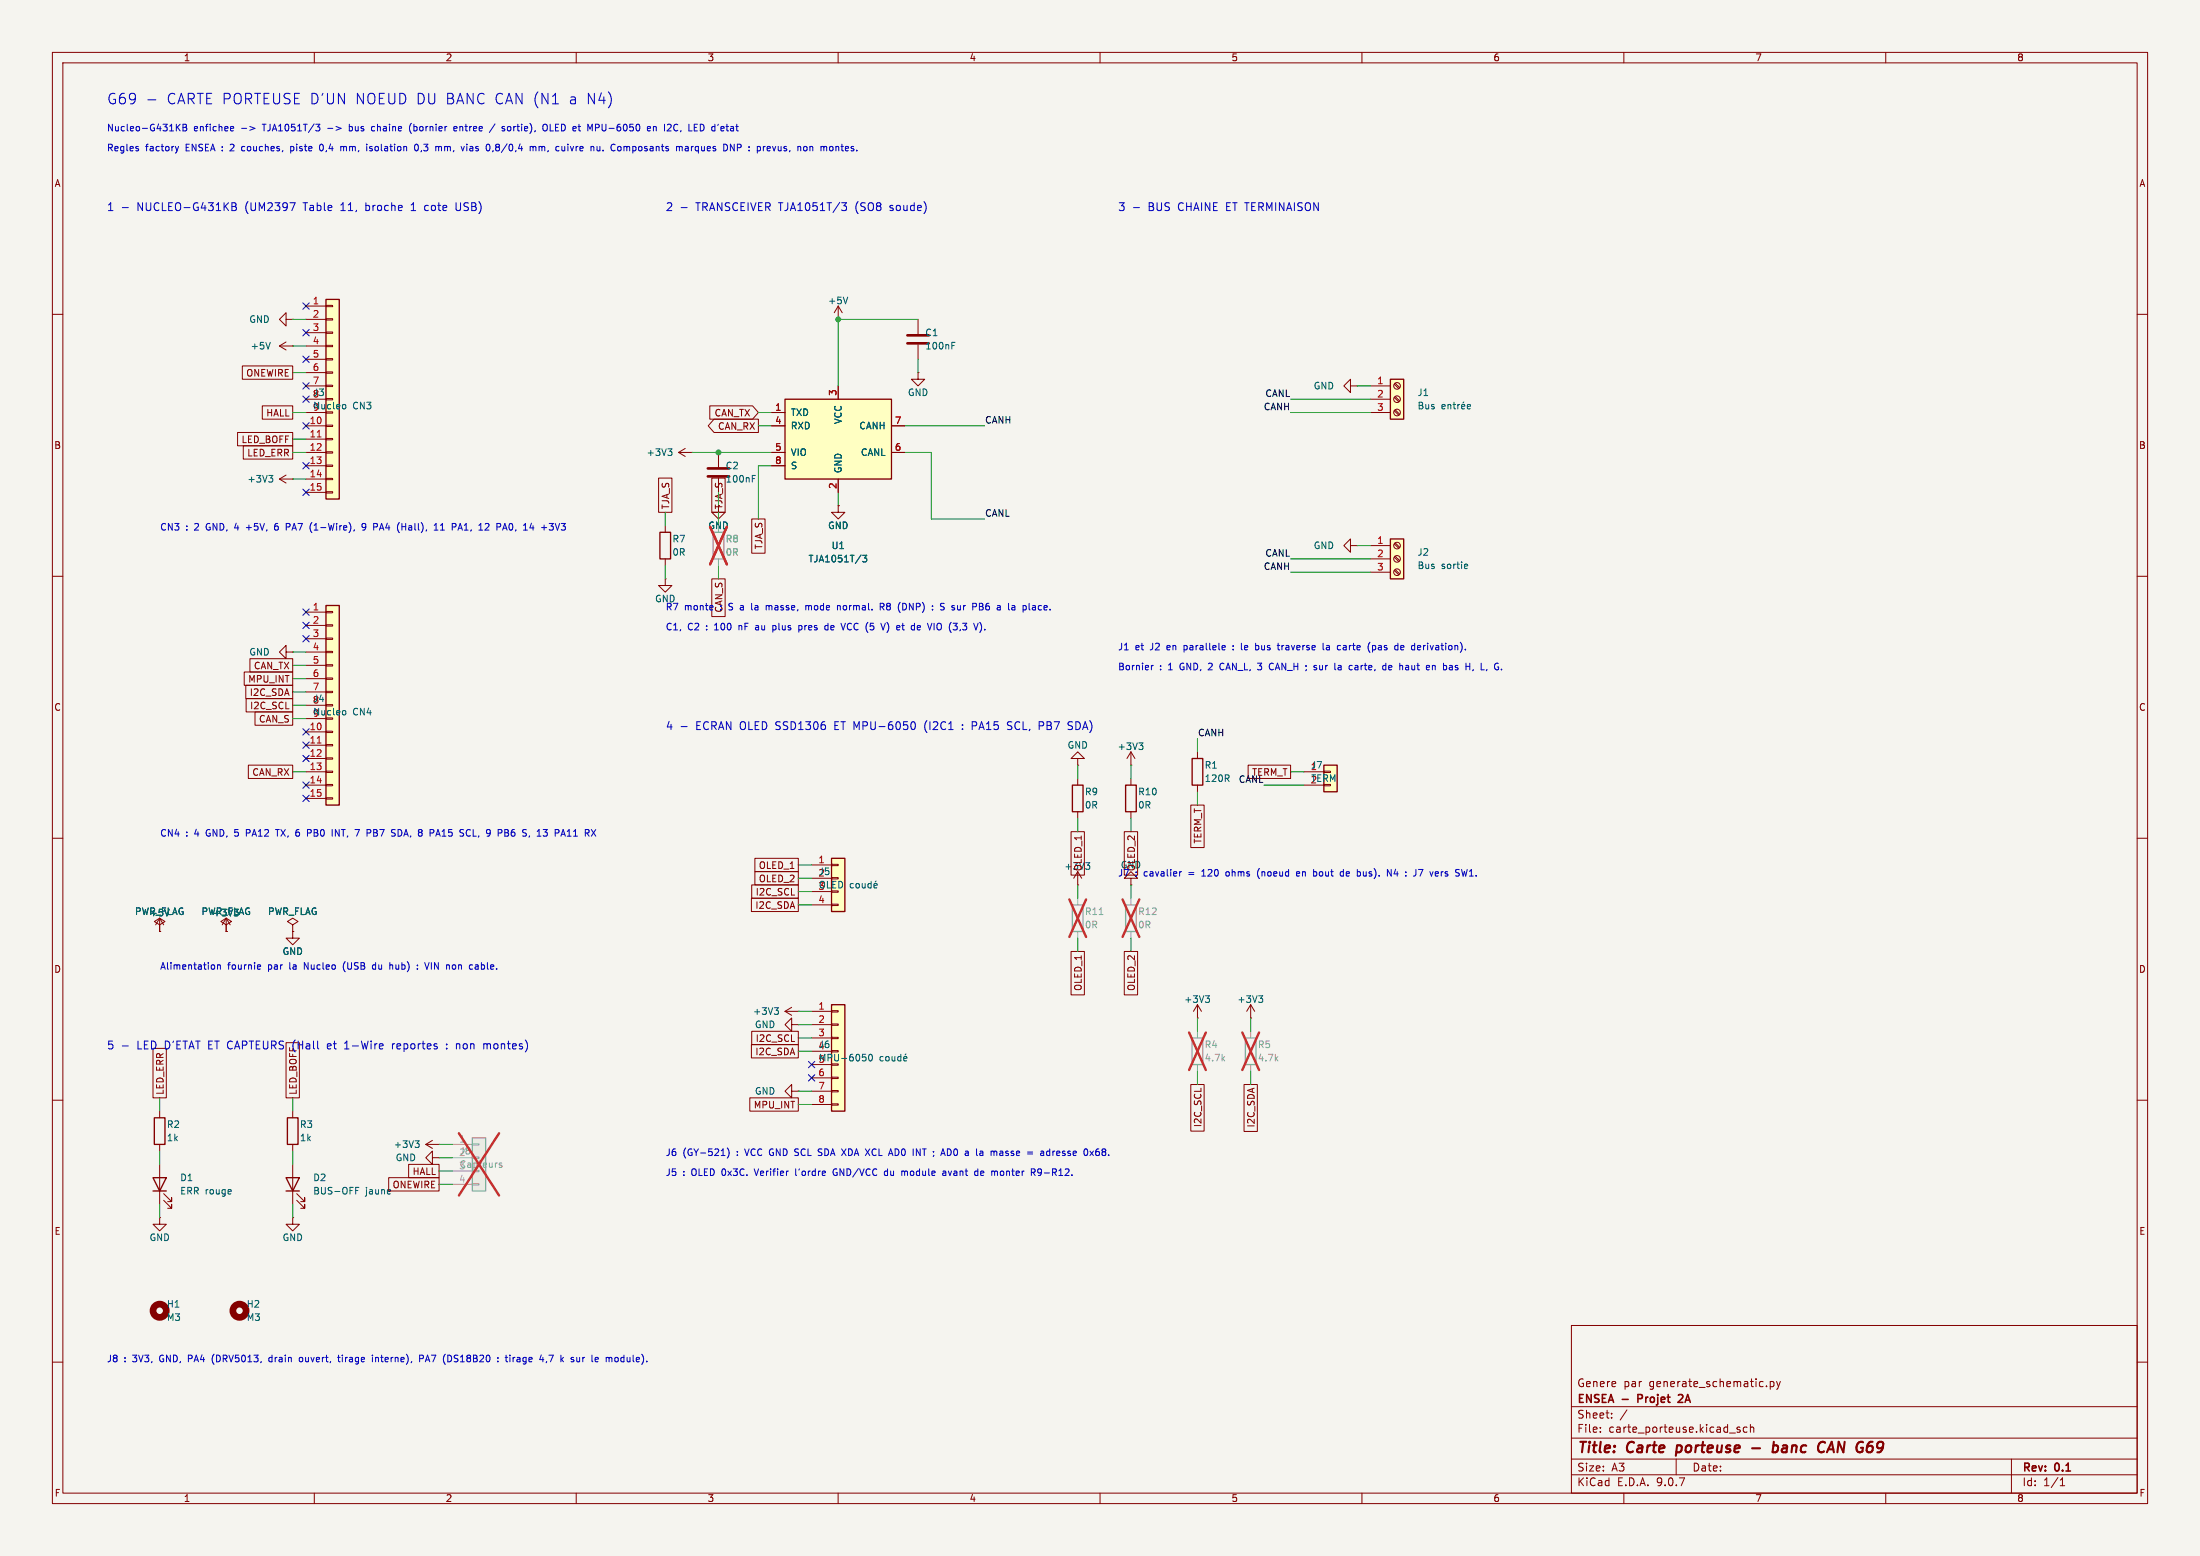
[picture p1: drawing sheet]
<svg xmlns="http://www.w3.org/2000/svg" width="420mm" height="297mm" viewBox="0 0 420 297" stroke-linecap="round" stroke-linejoin="round" font-family="sans-serif">
<path d="M0 0h420v297h-420z" fill="#f5f4ef" stroke="#f5f4ef" stroke-width=".19"/>
<g fill="none" stroke="#840000" stroke-width=".19">
<path d="M10 10h400v277h-400zM12 12h396v273h-396zM60 10v2M110 10v2M160 10v2M210 10v2M260 10v2M310 10v2M360 10v2M160 58.4l-.7 1.3M160 58.4l.8 1.3M160 58.4v2.6"/>
<path d="M10 60h2M160 61h.1M175.3 71.1v1.3h1.2l-1.2 1.3-1.3-1.3h1.3M175.3 71.1h.1M408 60h2M10 110h2M408 110h2M10 160h2M215.9 146.1h.1M215.9 143.5l-.8 1.3M215.9 143.5l.8 1.3M215.9 143.5v2.6"/>
<path d="M215.9 148.6v1.3M215.9 154.9v1.3M408 160h2M30.5 176.5l1-.6-1-.6-1 .6 1 .6v1.3M30.5 177.8h.1M228.6 194.3h.1M228.6 191.8l-.8 1.2M228.6 191.8l.8 1.2M228.6 191.8v2.5M10 210h2M408 210h2M300 253h108v32h-108z"/>
<path d="M10 260h2M300 278.5h108M300 274.5h108M300 268.5h108M305.5 273.2v.2M305.5 272.5v.1M307.7 270.5v.2M307.7 269.8v.1M310.6 269.1l-1.3 1.9M320 278.5v3M332.2 272.5l-.4-.1-.2 .2 .1 .2 .5 .2v.3h-.6M333.5 272.5l-.4-.1-.3 .3 .1 .6h.6"/>
<path d="M334.2 272.5l.2-.1 .3 .1 .1 .9M334.2 271.9v1.5M337.2 264.5v.2M337.9 263.7v1.5M337.9 263.8l.5-.1 .3 .3-.2 .6h-.6M339.2 263.7l.3 1M339.5 264.7l-.3 .5M339.9 263.7l-.4 1M384 278.5v6.5M408 260h2M60 285v2M110 285v2"/>
<path d="M160 285v2M210 285v2M260 285v2M300 281.5h108M310 285v2M360 285v2M393.3 283.6h.9M393.3 282.5l.4-.4v1.5"/>
</g>
<path d="M320.2 275.9l-.3 2M334.5 276.4h1.5M338.5 276h.8l.2 .3-.1 .5a.66 .66 0 0 1-1 .3M338.6 275.2l-.2 2M349 276.6h1M349.7 275.2l-.9 2" fill="none" stroke="#840000" stroke-width=".4"/>
<path d="M312.7 267h.6M313.3 266.2h-.6v1.5M321.1 266.3l-.5-.1-.2 .1M321.2 266.8l-.9 .9h1" fill="none" stroke="#840000" stroke-width=".3"/>
<path d="M237.7 198.1h2.1v5.1h-2.1z" fill="none" stroke="#9c9b98" stroke-width=".25"/>
<path d="M238.8 196.9v1.2M238.8 203.2v1.3" fill="none" stroke="#9c9b98" stroke-width=".19"/>
<path d="M237.2 197.1l3.2 7.1M240.4 197.1l-3.2 7.1" fill="none" stroke="#e12e31" stroke-width=".46"/>
<path d="M161.8 56.7l-.4 1.3M217.4 141.8h.8l-.4 .5M218 142.3l.2 .2v.3l-.2 .3M230.1 190.1h.8l-.4 .4M230.7 190.5l.2 .3v.3l-.2 .2" fill="none" stroke="#006464" stroke-width=".19"/>
<path d="M214.9 149.9h2v5h-2z" fill="none" stroke="#840000" stroke-width=".25"/>
<path d="M252.7 146.1h2.6v5h-2.6z" fill="#ffffc2"/>
<path d="M227.6 144.8h2v5.1h-2zM252.7 146.1h2.6v5h-2.6zM29.2 224.8h2.5l-1.2 2.5zM29.2 227.3h2.5" fill="none" stroke="#840000" stroke-width=".25"/>
<path d="M137.2 96.5v1.3h1.2l-1.2 1.3-1.3-1.3h1.3M54.6 124.5v-1.3l-1.3 1.3 1.3 1.2v-1.2h1.3M55.9 124.5h.1M228.6 143.5v1.3M228.6 149.9v1.2M248.9 147.3h3.8M248.9 149.9h3.8M252.7 147.2h1.3v.2h-1.3zM30.5 222.2v7.7M31.2 229.1l1.6 1.5v-.7v.7h-.8M31.2 227.8l1.6 1.6v-.8v.8h-.8" fill="none" stroke="#840000" stroke-width=".19"/>
<path d="M90.2 217.2h2.5v10.1h-2.5z" fill="#ebeae8"/>
<path d="M90.2 217.2h2.5v10.1h-2.5z" fill="none" stroke="#9c9b98" stroke-width=".25"/>
<path d="M86.4 218.4h3.8M90.2 218.3h1.2v.3h-1.2zM86.4 221h3.8M86.4 223.5h3.8M86.4 226.1h3.8M90.2 220.9h1.2v.2h-1.2zM90.2 225.9h1.2v.3h-1.2z" fill="none" stroke="#9c9b98" stroke-width=".19"/>
<path d="M95.4 222.3l.4 .2v.1l-.1 .2h-.4M95.4 222h.4" fill="none" stroke="#939391" stroke-width=".19"/>
<path d="M87.6 216.3l7.7 11.9M95.3 216.3l-7.7 11.9" fill="none" stroke="#e12e31" stroke-width=".46"/>
<path d="M53.3 66l1.3 .8M53.3 66h2.6M54.6 61v-1.3l-1.3 1.3 1.3 1.2v-1.2h1.3M54.6 65.3l-1.3 .7M55.9 66h.1M55.9 61h.1M55.9 176.5l1-.6-1-.6-1 .6 1 .6v1.3M55.9 177.8h.1M30.5 212.1v1.3M30.5 218.4v1.3" fill="none" stroke="#840000" stroke-width=".19"/>
<path d="M29.5 213.4h2v5h-2z" fill="none" stroke="#840000" stroke-width=".25"/>
<path d="M51.6 65.3l-.4 1.3" fill="none" stroke="#006464" stroke-width=".19"/>
<path d="M62.2 57.2h2.6v38.1h-2.6z" fill="#ffffc2"/>
<path d="M62.2 57.2h2.6v38.1h-2.6z" fill="none" stroke="#840000" stroke-width=".25"/>
<g fill="none" stroke="#840000" stroke-width=".19">
<path d="M58.4 58.4h3.8M62.2 58.3h1.3v.2h-1.3zM58.4 61h3.8M58.4 63.5h3.8M58.4 66h3.8M58.4 68.6h3.8M58.4 71.1h3.8M58.4 73.7h3.8M58.4 76.2h3.8M58.4 78.7h3.8M62.2 60.8h1.3v.3h-1.3zM62.2 63.4h1.3v.2h-1.3z"/>
<path d="M62.2 65.9h1.3v.3h-1.3zM62.2 68.5h1.3v.2h-1.3zM62.2 71h1.3v.2h-1.3zM62.2 73.5h1.3v.3h-1.3zM62.2 76.1h1.3v.2h-1.3zM58.4 81.3h3.8M58.4 83.8h3.8M58.4 86.4h3.8M58.4 88.9h3.8M58.4 91.4h3.8M58.4 94h3.8M62.2 81.2h1.3v.2h-1.3z"/>
<path d="M62.2 83.7h1.3v.2h-1.3zM62.2 86.2h1.3v.3h-1.3zM62.2 88.8h1.3v.2h-1.3zM62.2 91.3h1.3v.3h-1.3zM62.2 93.9h1.3v.2h-1.3zM55.9 177.8v1.3h1.2l-1.2 1.2-1.3-1.2h1.3M55.9 177.8h.1"/>
</g>
<path d="M60.6 83.4h.7" fill="none" stroke="#a90000" stroke-width=".19"/>
<path d="M65.6 77.2l.3 .1 .1 .1v.5l-.4 .1" fill="none" stroke="#006464" stroke-width=".19"/>
<path d="M265.4 102.9h2.6v7.6h-2.6z" fill="#ffffc2"/>
<path d="M265.4 102.9h2.6v7.6h-2.6z" fill="none" stroke="#840000" stroke-width=".25"/>
<g fill="none" stroke="#840000" stroke-width=".19">
<path d="M261.6 104.1h3.8M261.6 106.7h3.8M261.6 109.2h3.8M266.2 103.8l.8 .8M266.2 106.3l.8 .9M266.2 108.9l.8 .8M266.3 103.6l.9 .9M266.3 106.2l.9 .8M266.3 108.7l.9 .9"/>
<circle cx="266.7" cy="106.7" r=".63"/>
<circle cx="266.7" cy="109.2" r=".63"/>
<circle cx="266.7" cy="104.1" r=".63"/>
</g>
<path d="M280 107.7l.2 .3-.6 .1M280.1 108.5h-.1" fill="none" stroke="#006464" stroke-width=".19"/>
<path d="M62.2 115.6h2.6v38.1h-2.6z" fill="#ffffc2"/>
<path d="M62.2 115.6h2.6v38.1h-2.6z" fill="none" stroke="#840000" stroke-width=".25"/>
<g fill="none" stroke="#840000" stroke-width=".19">
<path d="M58.4 116.8h3.8M58.4 119.4h3.8M62.2 116.7h1.3v.3h-1.3zM62.2 119.3h1.3v.2h-1.3zM58.4 121.9h3.8M58.4 124.5h3.8M58.4 127h3.8M58.4 129.5h3.8M58.4 132.1h3.8M58.4 134.6h3.8M58.4 137.2h3.8M58.4 139.7h3.8"/>
<path d="M62.2 121.8h1.3v.2h-1.3zM62.2 124.3h1.3v.3h-1.3zM62.2 126.9h1.3v.2h-1.3zM62.2 129.4h1.3v.3h-1.3zM62.2 132h1.3v.2h-1.3zM62.2 134.5h1.3v.2h-1.3zM62.2 139.6h1.3v.2h-1.3zM58.4 142.2h3.8M58.4 144.8h3.8M58.4 147.3h3.8M58.4 149.9h3.8M58.4 152.4h3.8"/>
<path d="M62.2 142.1h1.3v.3h-1.3zM62.2 144.7h1.3v.2h-1.3zM62.2 147.2h1.3v.2h-1.3zM62.2 149.7h1.3v.3h-1.3zM62.2 152.3h1.3v.2h-1.3z"/>
</g>
<path d="M60.6 141.8h.7" fill="none" stroke="#a90000" stroke-width=".19"/>
<path d="M65.6 135.6l.3 .1 .1 .2v.4l-.4 .2" fill="none" stroke="#006464" stroke-width=".19"/>
<path d="M149.9 76.2h20.3v15.2h-20.3z" fill="#ffffc2"/>
<path d="M149.9 76.2h20.3v15.2h-20.3z" fill="none" stroke="#840000" stroke-width=".25"/>
<g fill="none" stroke="#840000" stroke-width=".19">
<path d="M147.3 78.7h2.6M160 73.7v2.5M129.5 86.4h2.6M129.5 86.4l1.3 .7M130.8 85.6l-1.3 .8M132.1 86.4h.1M137.2 86.4v2.8M137.2 91.2v2.8M147.3 81.3h2.6M147.3 86.4h2.6M147.3 88.9h2.6M160 91.4v2.6"/>
<path d="M170.2 81.3h2.5M170.2 86.4h2.5M257.8 104.1v-1.2l-1.3 1.2 1.3 1.3v-1.3h1.3M259.1 104.1h.1M205.7 144.8h1.3l-1.3-1.3-1.2 1.3h1.2v1.3M205.7 146.1h.1M30.5 177.8h.1M30.5 175.3l-.8 1.2M30.5 175.3l.7 1.2M30.5 175.3v2.5M43.2 176.5l1-.6-1-.6-1 .6 1 .6v1.3M43.2 177.8h.1"/>
<path d="M43.2 175.3l-.8 1.2M43.2 175.3l.7 1.2M43.2 175.3v2.5M81.3 218.4l1.2 .8M81.3 218.4h2.5M82.5 217.7l-1.2 .7M83.8 218.4h.1"/>
</g>
<path d="M127.5 85.7h.8l-.4 .5M128 86.2l.3 .2v.3l-.3 .2M143.6 91.4h.4M143.6 90.7h.6M164.7 106h.8l-.5 .5 .4 .1v.5l-.2 .2-.5-.2M79.2 217.7h.8l-.4 .5M79.8 218.2l.2 .3v.3l-.2 .2" fill="none" stroke="#006464" stroke-width=".19"/>
<path d="M135.1 89.4h4.1M135.1 90.9h4.1" fill="none" stroke="#840000" stroke-width=".51"/>
<path d="M265.4 72.4h2.6v7.6h-2.6z" fill="#ffffc2"/>
<path d="M265.4 72.4h2.6v7.6h-2.6zM54.9 213.4h2v5h-2zM54.6 224.8h2.5l-1.2 2.5zM54.6 227.3h2.5" fill="none" stroke="#840000" stroke-width=".25"/>
<g fill="none" stroke="#840000" stroke-width=".19">
<path d="M175.3 61v2.8M175.3 65.8v2.8M257.8 73.7v-1.3l-1.3 1.3 1.3 1.2v-1.2h1.3M259.1 73.7h.1M261.6 73.7h3.8M261.6 76.2h3.8M261.6 78.7h3.8M266.2 73.3l.8 .9M266.2 75.9l.8 .8M266.2 78.4l.8 .8M266.3 73.2l.9 .8M266.3 75.7l.9 .8"/>
<path d="M266.3 78.2l.9 .9M53.3 91.4l1.3 .8M53.3 91.4h2.6M54.6 90.7l-1.3 .7M55.9 91.4h.1M160 96.5v1.3h1.3l-1.3 1.3-1.3-1.3h1.3M160 96.5h.1M238.8 194.3h.1M238.8 191.8l-.8 1.2M238.8 191.8l.7 1.2M238.8 191.8v2.5M55.9 212.1v1.3"/>
<path d="M55.9 218.4v1.3M30.5 232.4v1.3h1.2l-1.2 1.2-1.3-1.2h1.3M30.5 232.4h.1M55.9 232.4v1.3h1.2l-1.2 1.2-1.3-1.2h1.3M55.9 232.4h.1M55.9 222.2v7.7M56.6 229.1l1.6 1.5v-.7v.7h-.8M56.6 227.8l1.6 1.6v-.8v.8h-.8M82.5 221v-1.3l-1.2 1.3 1.2 1.2v-1.2h1.3M83.8 221h.1"/>
<circle cx="266.7" cy="78.7" r=".63"/>
<circle cx="266.7" cy="76.2" r=".63"/>
<circle cx="266.7" cy="73.7" r=".63"/>
</g>
<g fill="none" stroke="#006464" stroke-width=".19">
<path d="M181.7 66h.4M181.7 65.3h.6M275.3 77.6l.6-.1-.1-.2-.3-.1-.2 .2v.6h.5M276.4 77.3l.2-.1 .3 .1 .1 .7M276.4 77.2v.8M277.4 77.2h.5M277.6 76.8v1.1l.3 .1M278.3 77.2v.8M278.7 77.2l-.4 .2M279 77.6l.6-.1v-.2l-.4-.1-.2 .2 .1 .6h.5M279.5 76.7l-.2 .2M280.1 77.6l.6-.1v-.2l-.4-.1-.2 .2 .1 .6h.5"/>
<path d="M51.3 90.7h.8l-.4 .5M51.8 91.2l.3 .3v.3l-.3 .2M240.3 190.1h.8l-.5 .4M240.8 190.5l.3 .3v.3l-.3 .2M67.9 227.2h.4M67.9 226.6h.6"/>
</g>
<g fill="none" stroke="#840000" stroke-width="1.3">
<circle cx="30.5" cy="250.2" r="1.27"/>
<circle cx="45.7" cy="250.2" r="1.27"/>
</g>
<path d="M173.2 64h4.1M173.2 65.5h4.1" fill="none" stroke="#840000" stroke-width=".51"/>
<path d="M227.6 198.1h2v5.1h-2z" fill="none" stroke="#9c9b98" stroke-width=".25"/>
<path d="M228.6 196.9v1.2M228.6 203.2v1.3" fill="none" stroke="#9c9b98" stroke-width=".19"/>
<path d="M227 197.1l3.2 7.1M230.2 197.1l-3.2 7.1" fill="none" stroke="#e12e31" stroke-width=".46"/>
<path d="M158.7 191.8h2.6v20.3h-2.6z" fill="#ffffc2"/>
<path d="M158.7 191.8h2.6v20.3h-2.6z" fill="none" stroke="#840000" stroke-width=".25"/>
<g fill="none" stroke="#840000" stroke-width=".19">
<path d="M154.9 193h3.8M154.9 195.6h3.8M154.9 198.1h3.8M158.7 192.9h1.3v.3h-1.3zM158.7 195.5h1.3v.2h-1.3zM158.7 198h1.3v.2h-1.3zM154.9 200.7h3.8M154.9 203.2h3.8M154.9 205.7h3.8M154.9 208.3h3.8M154.9 210.8h3.8M158.7 200.5h1.3v.3h-1.3z"/>
<path d="M158.7 205.6h1.3v.3h-1.3zM158.7 208.2h1.3v.2h-1.3zM158.7 210.7h1.3v.2h-1.3z"/>
</g>
<path d="M164.7 201.2h.6M165.2 201.8l.1 .2-.1 .4M165.9 201.4l.2-.2a.68 .68 0 0 1 .5 .7 .68 .68 0 0 1-.5 .6l-.3-.5zM168.6 201.7h-.4l-.2 .2 .1 .5h.5M169.1 201.8l.2-.1 .4 .1v.5l-.1 .1-.3 .1-.2-.1zM170.3 201.7l.1 .7 .3 .1 .1-.1M170.8 201.7v.8M172 201.7h-.4l-.2 .2 .1 .5h.5M172 201.2v1.3M172.5 202.1l.6-.1v-.3h-.4l-.2 .1 .1 .6h.5M173 201.2l-.2 .2" fill="none" stroke="#006464" stroke-width=".19"/>
<path d="M158.7 163.8h2.6v10.2h-2.6z" fill="#ffffc2"/>
<path d="M126 101.6h2v5.1h-2zM204.7 149.9h2.1v5h-2.1zM158.7 163.8h2.6v10.2h-2.6z" fill="none" stroke="#840000" stroke-width=".25"/>
<g fill="none" stroke="#840000" stroke-width=".19">
<path d="M46.3 69.8h9.6v2.6h-9.6zM50.1 77.5h5.8v2.5h-5.8zM135.5 77.5h8.2l1.1 1.2-1.1 1.3h-8.2zM147.3 78.7h2.6M160 73.7v2.5M45.4 82.5h10.5v2.6h-10.5zM46.4 85.1h9.5v2.5h-9.5zM125.7 91.3h2.6v6.5h-2.6zM135.9 91.3h2.5v6.5h-2.5zM136.3 80h8.5v2.6h-8.5l-1.1-1.3zM143.5 99.1h2.6v6.5h-2.6zM147.3 81.3h2.6"/>
<path d="M147.3 86.4h2.6M147.3 88.9h2.6M160 96.5h.1M160 91.4v2.6M170.2 81.3h2.5M170.2 86.4h2.5M127 110.5v1.3h1.3l-1.3 1.2-1.3-1.2h1.3M127 110.5h.1M127 100.3v1.3M127 106.7v1.3M135.9 110.5h2.5v7.2h-2.5zM46.6 128.3h9.3v2.5h-9.3z"/>
<path d="M46.9 130.8h9v2.6h-9zM47 133.3h8.9v2.6h-8.9zM47.7 125.7h8.2v2.6h-8.2zM48.7 135.9h7.2v2.5h-7.2zM47.4 146h8.5v2.6h-8.5zM204.5 158.8h2.5v8.2h-2.5zM205.7 148.6v1.3M205.7 154.9v1.3M214.6 158.8h2.6v8.2h-2.6zM227.3 153.7h2.6v8.1h-2.6zM238.3 146h8.1v2.6h-8.1zM30.5 177.8h.1"/>
<path d="M43.2 177.8h.1M55.9 177.8h.1M143.4 171.4h9v2.6h-9zM143.5 168.9h8.9v2.6h-8.9zM144.1 166.4h8.3v2.5h-8.3zM144.1 163.8h8.3v2.6h-8.3zM154.9 165.1h3.8M154.9 167.6h3.8M154.9 170.2h3.8M154.9 172.7h3.8M158.7 165h1.3v.2h-1.3zM158.7 167.5h1.3v.3h-1.3z"/>
<path d="M158.7 172.6h1.3v.2h-1.3zM205.7 168.9h.1M205.7 166.4v2.5M205.7 166.4l-.7 1.2M205.7 166.4l.8 1.2M215.9 167.6h1.3l-1.3-1.2-1.3 1.2h1.3v1.3M215.9 168.9h.1M54.6 199h2.6v10.6h-2.6zM143.4 199.4h9v2.5h-9zM143.5 196.8h8.9v2.6h-8.9zM149.9 193l1.2 .8M149.9 193h2.5"/>
<path d="M151.1 195.6v-1.3l-1.2 1.3 1.2 1.3v-1.3h1.3M151.1 192.3l-1.2 .7M152.4 195.6h.1M152.4 193h.1M204.5 181.6h2.5v8.3h-2.5zM214.6 181.6h2.6v8.3h-2.6zM29.2 200.1h2.6v9.5h-2.6zM143.1 209.5h9.3v2.6h-9.3zM151.1 208.3v-1.3l-1.2 1.3 1.2 1.3v-1.3h1.3M152.4 208.3h.1M227.3 207h2.6v8.9h-2.6zM237.5 207h2.5v9h-2.5z"/>
<path d="M74.2 224.8h9.6v2.5h-9.6zM78 222.2h5.8v2.6h-5.8z"/>
</g>
<g fill="none" stroke="#006464" stroke-width=".19">
<path d="M164.7 106h.8l-.5 .5 .4 .1v.5l-.2 .2-.5-.2M162.9 168.7l-.3-.1-.3 .3 .1 .5h.5M163.5 168.7l.3-.1 .3 .3v.3l-.3 .3-.3-.1-.1-.2zM164.6 168.6l.1 .8 .3 .1 .2-.1M165.2 168.6v.9M166.3 168.7l-.4-.1-.2 .3 .1 .5h.5M166.3 168.2v1.3M166.8 169.1l.6-.2v-.2l-.4-.1-.2 .2 .1 .6h.5M167.3 168.2l-.2 .1M207.3 164.7h.7l-.4 .4M207.8 165.1l.2 .3v.3l-.2 .2M147.8 192.3h.8l-.4 .5"/>
<path d="M148.4 192.8l.2 .3v.3l-.2 .2"/>
</g>
<path d="M136.1 101.6h2.1v5.1h-2.1zM204.7 172.7h2.1v5.1h-2.1zM214.9 172.7h2v5.1h-2z" fill="none" stroke="#9c9b98" stroke-width=".25"/>
<path d="M137.2 106.7v1.3M205.7 171.5v1.2M205.7 177.8v1.3M215.9 171.5v1.2M215.9 177.8v1.3" fill="none" stroke="#9c9b98" stroke-width=".19"/>
<path d="M209.8 174.6h.8" fill="none" stroke="#939391" stroke-width=".19"/>
<path d="M135.6 100.6l3.2 7.1M138.8 100.6l-3.2 7.1M204.1 171.7l3.2 7.1M207.3 171.7l-3.2 7.1M214.3 171.7l3.2 7.1M217.5 171.7l-3.2 7.1" fill="none" stroke="#e12e31" stroke-width=".46"/>
<g fill="none" stroke="#009600" stroke-width=".19">
<path d="M55.9 78.7h2.5M55.9 61h2.5M55.9 66h2.5M55.9 71.1h2.5M144.8 78.7h2.5M175.3 61h-15.3v12.7M175.3 68.6v2.5M246.4 78.7h15.2M246.4 76.2h15.2M259.1 73.7h2.5M55.9 86.4h2.5M55.9 83.8h2.5"/>
<path d="M55.9 91.4h2.5M127 97.8v2.5M132.1 86.4h15.2M137.2 97.8v2.5M144.8 81.3h2.5M147.3 88.9h-2.5v10.2M160 94v2.5M172.7 86.4h5.1v12.7h10.2M172.7 81.3h15.3M127 108v2.5M137.2 108v2.5M246.4 106.7h15.2"/>
<path d="M246.4 109.2h15.2M259.1 104.1h2.5M55.9 137.2h2.5M55.9 124.5h2.5M55.9 127h2.5M55.9 129.5h2.5M55.9 132.1h2.5M55.9 134.6h2.5M55.9 147.3h2.5M205.7 146.1v2.5M205.7 156.2v2.6M215.9 146.1v2.5"/>
<path d="M215.9 156.2v2.6M228.6 141v2.5M228.6 151.1v2.6M241.3 149.9h7.6M246.4 147.3h2.5M152.4 170.2h2.5M152.4 172.7h2.5M152.4 165.1h2.5M152.4 167.6h2.5M205.7 168.9v2.6M205.7 179.1v2.5M215.9 168.9v2.6"/>
<path d="M215.9 179.1v2.5M152.4 195.6h2.5M152.4 198.1h2.5M152.4 193h2.5M228.6 194.3v2.6M238.8 194.3v2.6M30.5 209.6v2.5M30.5 219.7v2.5M55.9 209.6v2.5M55.9 219.7v2.5M83.8 218.4h2.6M152.4 200.7h2.5"/>
<path d="M152.4 210.8h2.5M152.4 208.3h2.5M228.6 204.5v2.5M238.8 204.5v2.5M30.5 229.9v2.5M55.9 229.9v2.5M83.8 221h2.6M83.8 223.5h2.6M83.8 226.1h2.6"/>
</g>
<g fill="none" stroke="#000084" stroke-width=".19">
<path d="M57.8 57.8l1.2 1.2M59 57.8l-1.2 1.2M57.8 75.6l1.2 1.2M57.8 68l1.2 1.2M57.8 62.9l1.2 1.2M57.8 73.1l1.2 1.2M59 75.6l-1.2 1.2M59 68l-1.2 1.2M59 62.9l-1.2 1.2M59 73.1l-1.2 1.2M57.8 88.3l1.2 1.2M57.8 80.7l1.2 1.2"/>
<path d="M57.8 93.4l1.2 1.2M59 88.3l-1.2 1.2M59 80.7l-1.2 1.2M59 93.4l-1.2 1.2M57.8 118.8l1.2 1.2M57.8 116.2l1.2 1.2M59 118.8l-1.2 1.2M59 116.2l-1.2 1.2M57.8 121.3l1.2 1.2M57.8 139.1l1.2 1.2M59 121.3l-1.2 1.2M59 139.1l-1.2 1.2"/>
<path d="M57.8 149.3l1.2 1.2M57.8 141.6l1.2 1.2M57.8 151.8l1.2 1.2M57.8 144.2l1.2 1.2M59 149.3l-1.2 1.2M59 141.6l-1.2 1.2M59 151.8l-1.2 1.2M59 144.2l-1.2 1.2M154.3 205.1l1.2 1.2M154.3 202.6l1.2 1.2M155.5 205.1l-1.2 1.2M155.5 202.6l-1.2 1.2"/>
</g>
<g fill="none" stroke="#0000c2" stroke-width=".19">
<path d="M28.2 19.1h1.6M23.3 39.6h1.2M26.3 28.4l.2 .2-.2 .2M26.3 27.9l.1 .1M33.5 27.9l.3 .9M33.7 23.7v1.3M33.8 28.8l-.1 .3M33.8 24.3l.6 .7M34.1 27.9l-.3 .9M34.4 23.7l-.7 .7M34.9 23.7h.5l.2 .3-.2 .3 .2 .1 .1 .3-.3 .3h-.5zM34.9 24.3h.5"/>
<path d="M44.2 24.1l.3 .1 .1 .2-.6 .2M44.3 38.7h.5l.2 .1 .1 .3-.3 .3a.4 .4 0 0 1 .3 .4 .4 .4 0 0 1-.3 .4h-.5zM44.3 39.4h.5M44.5 24.9l-.3 .1M46.1 24.5h1M46.4 27.9l-.3 .3v.4l.3 .2M47.7 24.1l1 .4-1 .4M55.3 38.7h1l-.6 1.5M55.5 27.9v1.3M55.5 28.7l.4 .1M55.9 27.9l-.4 .1M60.3 23.7h.8l-.5 .5 .4 .1 .1 .4-.3 .3h-.3"/>
<path d="M61.5 27.6l-.1-.1a.68 .68 0 0 0-.4 .7 .68 .68 0 0 0 .4 .6l.1-.1M65.1 28.1l.3-.2 .2 .2M65.6 28.1v.7M65.8 27.9l-.2 .2M66.7 23.7v1.3M66.7 24.9l.1 .1M66.8 24.1l-.1 .1M70.6 28.7h.4M71 28l-.3-.1-.1 .2v.2l.4 .1M71.4 24.1l-.4 .1-.1 .2 .1 .5 .4 .1M78.5 23.5a1.46 1.46 0 0 0 0 2M78.8 38.9l-.3 .2"/>
<path d="M79.3 27.6l.1-.1a.68 .68 0 0 1 .5 .7 .68 .68 0 0 1-.5 .6l-.3-.5zM81.3 39.2l-.2 .3v.4l.2 .3M83.8 28h.4l.1 .8M86.6 24.6l.6-.2v-.2l-.4-.1-.2 .2 .1 .6h.5M87.1 38.7v1.2l.1 .2 .4 .1M89.1 27.5v.1M89.1 27.9v.9M94.1 28.7l-.1 .3M94.5 23.7l-1.1 1.6M96 24.6h.3l.1 .2-.4 .2M96 24.1l.3 .1M97 24.2l-.1 .2 .1 .5"/>
<path d="M101.2 28.1l.4-.2 .2 .2M101.2 27.9v.9M101.8 28.1l.1-.2 .3 .1 .1 .8M101.8 28.1v.7M102.9 27.9v.9M103.3 27.9l-.4 .2M103.8 23.8l.1-.1a.43 .43 0 0 1 .6 .4v.5a.42 .42 0 0 1-.4 .4 .42 .42 0 0 1-.5-.4zM107.8 28.7l-.4 .1M107.8 27.9v.9M113.7 24.4h.5M114.2 23.7h-.5v1.3M114.5 28.7l-.2 .1-.3-.1"/>
<path d="M114.5 27.9v.9M115.1 28.7v.1M119.1 27.9v.9M119.3 27.9l-.2 .2M123.6 24.6l.6-.2-.1-.2-.3-.1-.2 .2 .1 .6h.4M124.7 24.3l.2-.2 .3 .1 .1 .8M124.7 24.1v.9M129.2 23.7a.64 .64 0 0 0-.6 .7 .64 .64 0 0 0 .6 .6M130 39.6h1.2M130.2 28v.8M130.8 28h.5l.1 .8M131.4 28.3h-.4l-.2 .2 .2 .3 .4-.1"/>
<path d="M134 23.7h-.3v1.3h.3M139.4 27.5l.8 1.3v-1.3M140.8 28.2h.5M141.3 27.5h-.5v1.3M146.1 27.9l-.3 .1M147.5 27.9l.3 .9 .3-.9M154.7 28h.4l.1 .8M159.8 27.9l.3 .2v.7M160.7 38.7h.9l-.5 .6 .4 .1v.7l-.2 .1-.6-.1M216.4 39.6h1.1M78.5 40.2h.8M52.8 99.9l-.1 .1a.86 .86 0 0 0 0 1.2h.2"/>
<path d="M54.6 99.9l.7 .1M72.9 99.9l-.5 1.3M92.8 99.9l.4 .1 .2 .3-.8 .9h.8M96.4 99.9l.4 1.3M104.8 99.9h.8l-.4 .5 .4 .1v.4l-.2 .3h-.4M47 100.7h1M52.9 100.4l-.4 .1-.1 .1M55.3 100.5l-.7 .1M69.8 100.5l-.2 .2-.4-.1-.1-.1v-.3l.2-.3h.3l.2 .3a.84 .84 0 0 1-.3 1h-.3M76.7 100.5h.7M82.9 101.2h.7M82.9 100.3l.4-.4v1.3"/>
<path d="M84.1 101.2h.7M84.1 100.3l.4-.4v1.3M87.4 101.2l.5-1.3 .4 1.3M87.5 100.8h.7M96.1 100.8h.6M101.2 100.8h.7M143.5 115.2v1l.2 .2M144.4 119.4l-.1 .1M144.4 119.8l-.2 .1 .2 .3M146.3 115.6v.8M146.6 115.6l-.3 .1M147.5 119.4v1.3"/>
<path d="M147.9 119.4l-.4 .1M152.5 119.5l.4-.1 .1 .1M152.5 119.4v1.3M153.8 115.7l.4-.1 .2 .2M153.8 115.6v.8M157.5 120l.2 .2h.4M158.1 119.5l-.4-.1-.2 .2M158.1 119v1.2M159.9 115.7l.2-.1h.3v.8M159.9 115.6v.8M161.4 119l-.4 1.2M168 115.8h.6l.2-.2-.1-.3-.7-.1v1.2"/>
<path d="M168.3 115.8l.5 .6M169.3 118.8l.3 .5M172.2 119.4h.4M172.6 115.2h-.3v1.2h.3M175.3 119.4l.4 .2M175.7 119.7l-.6 .1M179.2 119h-.2a.81 .81 0 0 0 .2 1.2M187 115.2l.6 .1v.2l-.2 .3M187 115.8h.4M187.4 115.8l.3 .2M187.7 116.2l-.2 .2h-.5M197.3 115.6l.4 .2v.6"/>
<path d="M197.7 116.4h-.4M197.7 115.9h-.4M130 138.7h1.2M147.5 120.2h.4M153 120.1l-.1 .1h-.4M169.6 120.2l-.3 .5M172.4 120.2h.2M174.1 137.8h.1a.8 .8 0 0 1 .6 .7 .8 .8 0 0 1-.6 .8l-.1-.1M175.7 120.2h-.4M176.6 138.2v1M183.7 139.1v.2M183.7 138.3v.2"/>
<path d="M188 120.1v.1M192.3 139.2l.6 .1M193 137.8h-.4l-.3 .2 .2 .4 .4 .1M198.4 137.8h.6l.2 .1M199.2 138.4l-.2 .1h-.6M204.2 137.8h.5M204.2 138.5l.4 .1 .1 .4-.2 .3h-.4M219.8 127v.9M220.2 127l-.4 .3M233.1 126.6l-.2 .5 .2 .7M233.5 123.2l.3 .1 .1 .2-.6 .1M233.8 124h-.3"/>
<path d="M235.4 123.9v.1M235.4 123.3v.1M237 122.8v1.1l.2 .1M239.7 123.3l.4-.1 .2 .1M240.1 126.6h.8l-.5 .5h.2M240.1 127.8l.5 .1M240.3 123.9l-.2 .1h-.4M242.5 127.8l.4 .1M242.9 126.6h-.4M243.8 123.2h.5M244.1 124h.2M252.6 122.8v1.1l.2 .1"/>
<path d="M253.6 123.2l-.3 .1M253.7 123.6h-.3l-.2 .1 .1 .3h.4M255.5 127.1h.5M256 127.3l-.4 .1-.2 .2 .2 .3 .4-.1M256.5 123.6v.4M259.1 127l-.4 .1M259.1 127.4h-.3l-.2 .2 .1 .2 .4 .1M261.5 124.5h.1M261.5 122.6v.1M262 123.3l.4-.1 .2 .1M262 123.2v1.3M262.6 123.9l-.2 .1h-.4"/>
<path d="M264.2 127l.4 .1M264.6 127.8l-.4 .1M264.6 126.6v1.3M265.5 127l-.4 .2 .1 .6 .3 .1M265.7 127.3l-.6 .1M267.8 123.2l-.4 .2 .1 .6h.3M268 123.5l-.6 .1M268.5 127l.4 .2v.7M268.9 127.8l-.4 .1M268.9 127.3l-.4 .1M270.8 123.2l.4 .2M271.2 124h-.4"/>
<path d="M271.2 123.5l-.6 .1M273.5 127.1l.1-.1 .3 .1 .1 .8M285.4 126.9v.7M47 159h.5M47.5 158.3h-.5v1.3M52.6 158.3h.7M53 158.3v1.3M58.7 158.3h.5l.2 .3-.1 .3-.6 .1M64 159.6v-1.3l.7 1.3M71.3 158.9h.5M71.8 158.3h-.5v1.3h.5M76.3 158.3h-.3v1.3h.3"/>
<path d="M83.3 159.2h.6M83.6 158.3l.4 1.3M89.2 158.4l.6 .1M89.8 159.5h-.6M95.1 159h.5M95.6 158.3h-.5v1.3M97.7 158.9l-.1 .2M97.8 158.5l-.2 .4 .1 .6M102.5 159.6h.8M102.7 158.6l-.2 .1M108.3 159.6h.7M108.5 158.5l.2-.2v1.3"/>
<path d="M225.6 166.4l-.4 .2M229.4 167.2h.8M229.5 166.3h-.1M234.1 166.4l-.1 .2 .1 .6M240.4 165.8a1.46 1.46 0 0 0 0 1.9M248.1 166.4h-.4l-.2 .2 .1 .6h.5M248.1 166.7l-.6 .1M250.9 166.4h.4l.1 .2-.1 .5-.4 .1M256 166.4h.5M256 167.2h.5M256.5 166v1.2M264.9 166l.7 1.2v-1.2"/>
<path d="M266.4 165.9l-.3 .9h.8M269.8 167.2h.1M270.8 166h.8l-.5 1.2M280.1 166l-.3 1.2-.2-.9-.3 .9M23.3 199.6h1.2M40.6 184.2h.3l.1 .2-.1 .5-.3 .1M41.5 184.3l.2-.1h.3l.1 .8M41.5 184.2v.8M49.3 184.2h.4l.1 .3-.7 .1M49.7 184.9l-.4 .1M62.6 199.3v.8M63.2 199.6l-.7 .1"/>
<path d="M65.7 183.9l-.2 .5 .2 .7M66.2 198.7l-.4 .4M71.6 184.2h-.4l-.1 .2 .1 .5 .4 .1M74.4 184.3l.4-.1 .2 .1M74.9 199.2v1M75.3 199.2l-.2 .1-.2 .2M79.7 184.9v.1M79.7 184.2v.1M81.9 183.7l-.4 1.3M85.3 199.3v.1M86.4 184.3v.6M91.1 184.2h-.3"/>
<path d="M91.2 184.5h-.3l-.2 .2 .1 .2 .4 .1M92.4 199.3l.4-.1 .2 .2M93 199.4v.8M93.2 199.2l-.2 .2M65.8 200.2h.8M85.3 200.1v.1M138.8 219.1a1.46 1.46 0 0 1 0 2M174.9 219.3l.8 1.3M180.9 219.3l.4 .1M190.9 219.8h.5M200.4 219.3v1.3M201 219.7v.9"/>
<path d="M201.2 219.7l-.2 .3M208.1 219.7l.6 .9M208.7 219.7l-.6 .9M209.8 219.3l-.4 .1a.86 .86 0 0 0 0 1.2l.4-.1M209.8 219.8h-.4l-.2 .2M137.7 220.6h.7M144 223.1l.4 1.3M151.9 223.1v1.1l.2 .2M159.5 223.1a.68 .68 0 0 0-.5 .6 .68 .68 0 0 0 .5 .7M169.4 223.6l-.3-.1-.3 .3 .1 .5h.5M172.3 223.5l.4 .2M172.7 223.7v.7"/>
<path d="M172.9 223.5l-.2 .2M180 223.6h.5l.1 .8M180.6 223.8l-.5 .1-.1 .2 .1 .3 .5-.1M181.3 220.5l-.4 .1M186.3 223.5l.4 .1M186.7 224.3l-.4 .1M186.7 223.1v1.3M190.2 223.5l.2 .2v.7M191.4 220l-.4 .1-.2 .2 .2 .3 .4-.1M196.9 223.1h.5l.2 .2-.1 .4-.6 .1M197.2 223.8l.4 .6M198.6 224.3l-.4 .1"/>
<path d="M198.6 223.1l-.4 .1-.1 .1 .1 .5 .4 .1M40.6 258.8l-.1 .5 .1 .8M51.8 259.1l-.4 .1-.1 .1 .1 .5 .4 .1M57.7 259.2l-.3-.1-.3 .2 .1 .5 .2 .1h.3M64.4 259.1h.5M64.6 258.7v1.1l.3 .1M71.1 258.7v.1M71.1 259.1v.8M71.7 259.1v.8M72.1 259.1l-.4 .1M80.1 259.3h.6l.1-.2v-.3l-.7-.1v1.2M81.6 258.7l-.4 1.2"/>
<path d="M85.5 258.7l.6 .1M86.1 259.8l-.6 .1M96.4 259.1h.5M98.3 259.1l-.3 .1M104.4 259.9l-.2 .2M104.8 258.7h.8M109 259.9h.4M109.4 259.1l-.4 .2 .1 .2h.3M111.3 259.1v.8M111.4 259.2l-.1 .1M118 259.2v.6"/>
</g>
<g fill="#009600" stroke="#009600" stroke-width=".19">
<circle cx="137.2" cy="86.4" r=".46"/>
<circle cx="160" cy="61" r=".46"/>
</g>
<g font-size="2.8" fill="#0000c2">
<text x="20.3" y="20.1">G69</text>
<text x="31.8" y="20.1">CARTE PORTEUSE D'UN</text>
<text x="67.9" y="20.1">NOEUD DU BANC CAN (N1</text>
<text x="109" y="20.1">a N4)</text>
</g>
<g font-size="2.8" fill="#840000">
<text x="301" y="277.9">Title:</text>
<text x="310.6" y="277.9">Carte</text>
<text x="320.9" y="277.9">porteuse</text>
<text x="340.9" y="277.9">banc</text>
<text x="350.3" y="277.9">CAN G69</text>
</g>
<g font-size="2.1" fill="#0000c2">
<text x="20.3" y="40.4">1</text>
<text x="26.2" y="40.4">NUCLEO-G431KB</text>
<text x="46.9" y="40.4">(UM2397</text>
<text x="58.2" y="40.4">Table</text>
<text x="65.5" y="40.4">11,</text>
<text x="70.3" y="40.4">broche</text>
<text x="79.2" y="40.4">1</text>
<text x="81.9" y="40.4">cote</text>
<text x="88" y="40.4">USB)</text>
<text x="127" y="40.4">2</text>
<text x="132.9" y="40.4">TRANSCEIVER TJA1051T/3</text>
<text x="163.6" y="40.4">(SO8</text>
<text x="170.3" y="40.4">soude)</text>
<text x="213.4" y="40.4">3</text>
<text x="219.2" y="40.4">BUS</text>
<text x="225" y="40.4">CHAINE ET TERMINAISON</text>
<text x="127" y="139.5">4</text>
<text x="132.9" y="139.5">ECRAN OLED SSD1306</text>
<text x="159.7" y="139.5">ET MPU-6050</text>
<text x="177.2" y="139.5">(I2C1</text>
<text x="184.5" y="139.5">: PA15</text>
<text x="193.5" y="139.5">SCL,</text>
<text x="199.7" y="139.5">PB7</text>
<text x="205.4" y="139.5">SDA)</text>
<text x="20.3" y="200.4">5</text>
<text x="26.2" y="200.4">LED D'ETAT ET CAPTEURS</text>
<text x="56.4" y="200.4">(Hall</text>
<text x="63.2" y="200.4">et</text>
<text x="66.6" y="200.4">1-Wire</text>
<text x="75.9" y="200.4">reportes</text>
<text x="86.4" y="200.4">: non</text>
<text x="93.8" y="200.4">montes)</text>
</g>
<g font-size="2.1" fill="#840000">
<text x="301" y="268.2">ENSEA</text>
<text x="301" y="265">Genere</text>
<text x="309.7" y="268.2">-</text>
<text x="309.9" y="265">par</text>
<text x="313.3" y="268.2">Projet</text>
<text x="314.9" y="265">generate_schematic.py</text>
<text x="321.7" y="268.2">2A</text>
<text x="301" y="273.7">File:</text>
<text x="301" y="271">Sheet:</text>
<text x="307.1" y="273.7">carte_porteuse.kicad_sch</text>
<text x="301" y="281.1">Size:</text>
<text x="307.6" y="281.1">A3</text>
<text x="323" y="281.1">Date:</text>
<text x="386" y="281.3">Rev:</text>
<text x="392.4" y="281.3">0.1</text>
<text x="301" y="283.9">KiCad</text>
<text x="308.7" y="283.9">E.D.A.</text>
<text x="316.3" y="283.9">9.0.7</text>
<text x="386" y="283.9">Id:</text>
<text x="390.1" y="283.9">1/1</text>
</g>
<g font-size="1.8" fill="#840000">
<text x="35" y="11.9">1</text>
<text x="85" y="11.9">2</text>
<text x="135" y="11.9">3</text>
<text x="185" y="11.9">4</text>
<text x="235" y="11.9">5</text>
<text x="285" y="11.9">6</text>
<text x="335" y="11.9">7</text>
<text x="385" y="11.9">8</text>
<text x="10.3" y="35.9">A</text>
<text x="408.3" y="35.9">A</text>
<text x="46.9" y="72.1">ONEWIRE</text>
<text x="50.7" y="79.7">HALL</text>
<text x="136.3" y="79.7">CAN_TX</text>
<text x="137" y="82.2">CAN_RX</text>
<text x="10.3" y="85.9">B</text>
<text x="46" y="84.8">LED_BOFF</text>
<text x="47.1" y="87.3">LED_ERR</text>
<text x="408.2" y="85.9">B</text>
<text x="128" y="97.3" transform="rotate(-90 128 97.3)">TJA_S</text>
<text x="138.1" y="97.3" transform="rotate(-90 138.1 97.3)">TJA_S</text>
<text x="145.7" y="104.9" transform="rotate(-90 145.7 104.9)">TJA_S</text>
<text x="138.1" y="117" transform="rotate(-90 138.1 117)">CAN_S</text>
<text x="47.3" y="130.5">MPU_INT</text>
<text x="48.4" y="128">CAN_TX</text>
<text x="10.3" y="135.9">C</text>
<text x="47.6" y="133">I2C_SDA</text>
<text x="47.6" y="135.6">I2C_SCL</text>
<text x="408.2" y="135.9">C</text>
<text x="49.3" y="138.1">CAN_S</text>
<text x="48.1" y="148.3">CAN_RX</text>
<text x="238.9" y="148.3">TERM_T</text>
<text x="229.6" y="161.1" transform="rotate(-90 229.6 161.1)">TERM_T</text>
<text x="144.8" y="166.1">OLED_1</text>
<text x="203.1" y="166.2">+3V3</text>
<text x="206.7" y="166.4" transform="rotate(-90 206.7 166.4)">OLED_1</text>
<text x="213.9" y="166">GND</text>
<text x="216.9" y="166.4" transform="rotate(-90 216.9 166.4)">OLED_2</text>
<text x="144.1" y="173.7">I2C_SDA</text>
<text x="144.2" y="171.1">I2C_SCL</text>
<text x="144.8" y="168.6">OLED_2</text>
<text x="10.3" y="185.9">D</text>
<text x="408.2" y="185.9">D</text>
<text x="206.7" y="189.2" transform="rotate(-90 206.7 189.2)">OLED_1</text>
<text x="216.9" y="189.2" transform="rotate(-90 216.9 189.2)">OLED_2</text>
<text x="144.1" y="201.6">I2C_SDA</text>
<text x="144.2" y="199.1">I2C_SCL</text>
<text x="31.4" y="209.1" transform="rotate(-90 31.4 209.1)">LED_ERR</text>
<text x="56.8" y="209.1" transform="rotate(-90 56.8 209.1)">LED_BOFF</text>
<text x="143.8" y="211.8">MPU_INT</text>
<text x="229.6" y="215.2" transform="rotate(-90 229.6 215.2)">I2C_SCL</text>
<text x="239.7" y="215.3" transform="rotate(-90 239.7 215.3)">I2C_SDA</text>
<text x="74.9" y="227">ONEWIRE</text>
<text x="78.7" y="224.5">HALL</text>
<text x="10.3" y="235.9">E</text>
<text x="408.3" y="235.9">E</text>
<text x="10.3" y="285.9">F</text>
<text x="35" y="286.9">1</text>
<text x="85" y="286.9">2</text>
<text x="135" y="286.9">3</text>
<text x="185" y="286.9">4</text>
<text x="235" y="286.9">5</text>
<text x="285" y="286.9">6</text>
<text x="335" y="286.9">7</text>
<text x="385" y="286.9">8</text>
<text x="408.3" y="285.9">F</text>
</g>
<g font-size="1.8" fill="#0000c2">
<text x="20.3" y="29">Regles</text>
<text x="20.3" y="25.2">Nucleo-G431KB</text>
<text x="27.8" y="29">factory</text>
<text x="35.5" y="29">ENSEA :</text>
<text x="37" y="25.2">enfichee</text>
<text x="44.4" y="29">2</text>
<text x="46.8" y="29">couches,</text>
<text x="50.4" y="25.2">TJA1051T/3</text>
<text x="56.3" y="29">piste</text>
<text x="62.1" y="29">0,4</text>
<text x="63" y="25.2">-&gt;</text>
<text x="66.3" y="29">mm,</text>
<text x="67.3" y="25.2">bus</text>
<text x="71.4" y="29">isolation</text>
<text x="71.8" y="25.2">chaine</text>
<text x="79.2" y="25.2">(bornier</text>
<text x="80.8" y="29">0,3</text>
<text x="85" y="29">mm,</text>
<text x="87.9" y="25.2">entree</text>
<text x="90.2" y="29">vias</text>
<text x="95" y="25.2">/</text>
<text x="95.1" y="29">0,8/0,4</text>
<text x="97.5" y="25.2">sortie),</text>
<text x="103.7" y="29">mm,</text>
<text x="105.5" y="25.2">OLED et</text>
<text x="108.8" y="29">cuivre</text>
<text x="114.5" y="25.2">MPU-6050</text>
<text x="115.7" y="29">nu.</text>
<text x="119.7" y="29">Composants</text>
<text x="126.1" y="25.2">en</text>
<text x="129.5" y="25.2">I2C,</text>
<text x="132.4" y="29">marques</text>
<text x="134.4" y="25.2">LED d'etat</text>
<text x="141.6" y="29">DNP</text>
<text x="146.7" y="29">:</text>
<text x="148.4" y="29">prevus,</text>
<text x="156.4" y="29">non</text>
<text x="161" y="29">montes.</text>
<text x="30.5" y="101.4">CN3</text>
<text x="35.5" y="101.4">:</text>
<text x="37.2" y="101.4">2</text>
<text x="39.6" y="101.4">GND, 4</text>
<text x="47.6" y="101.4">+5V,</text>
<text x="53.3" y="101.4">6</text>
<text x="55.7" y="101.4">PA7</text>
<text x="60.4" y="101.4">(1-Wire),</text>
<text x="70.6" y="101.4">9</text>
<text x="73" y="101.4">PA4</text>
<text x="77.7" y="101.4">(Hall),</text>
<text x="85" y="101.4">11</text>
<text x="88.6" y="101.4">PA1,</text>
<text x="93.9" y="101.4">12</text>
<text x="97.5" y="101.4">PA0,</text>
<text x="102.9" y="101.4">14</text>
<text x="106.4" y="101.4">+3V3</text>
<text x="127" y="116.6">R7</text>
<text x="130.7" y="116.6">monte</text>
<text x="137.6" y="116.6">:</text>
<text x="139.4" y="116.6">S a</text>
<text x="144.1" y="116.6">la</text>
<text x="147.1" y="116.6">masse,</text>
<text x="154.9" y="116.6">mode</text>
<text x="161.1" y="116.6">normal.</text>
<text x="169.5" y="116.6">R8</text>
<text x="173.1" y="116.6">(DNP)</text>
<text x="179.9" y="116.6">:</text>
<text x="181.6" y="116.6">S sur</text>
<text x="188.1" y="116.6">PB6</text>
<text x="193.1" y="116.6">a</text>
<text x="195.4" y="116.6">la</text>
<text x="198.4" y="116.6">place.</text>
<text x="127" y="120.4">C1,</text>
<text x="131.3" y="120.4">C2</text>
<text x="134.9" y="120.4">:</text>
<text x="136.7" y="120.4">100</text>
<text x="141.5" y="120.4">nF</text>
<text x="144.9" y="120.4">au</text>
<text x="148.4" y="120.4">plus</text>
<text x="153.5" y="120.4">pres</text>
<text x="158.7" y="120.4">de</text>
<text x="162.2" y="120.4">VCC (5</text>
<text x="170.2" y="120.4">V)</text>
<text x="173.3" y="120.4">et</text>
<text x="176.3" y="120.4">de</text>
<text x="179.7" y="120.4">VIO (3,3</text>
<text x="213.4" y="124.2">J1</text>
<text x="216.7" y="124.2">et</text>
<text x="219.7" y="124.2">J2</text>
<text x="223" y="124.2">en</text>
<text x="226.4" y="124.2">parallele</text>
<text x="237.8" y="124.2">le</text>
<text x="240.7" y="124.2">bus</text>
<text x="245.2" y="124.2">traverse</text>
<text x="254" y="124.2">la</text>
<text x="257" y="124.2">carte</text>
<text x="263" y="124.2">(pas</text>
<text x="268.4" y="124.2">de</text>
<text x="271.8" y="124.2">derivation).</text>
<text x="213.4" y="128">Bornier</text>
<text x="221.4" y="128">:</text>
<text x="223.1" y="128">1</text>
<text x="225.5" y="128">GND, 2</text>
<text x="233.5" y="128">CAN_L,</text>
<text x="241" y="128">3</text>
<text x="243.4" y="128">CAN_H ;</text>
<text x="252.3" y="128">sur</text>
<text x="256.5" y="128">la</text>
<text x="259.4" y="128">carte,</text>
<text x="266.1" y="128">de</text>
<text x="269.5" y="128">haut</text>
<text x="274.8" y="128">en</text>
<text x="278.2" y="128">bas</text>
<text x="282.7" y="128">H,</text>
<text x="285.8" y="128">L,</text>
<text x="30.5" y="159.8">CN4</text>
<text x="35.5" y="159.8">:</text>
<text x="37.2" y="159.8">4</text>
<text x="39.6" y="159.8">GND, 5</text>
<text x="47.6" y="159.8">PA12</text>
<text x="53.6" y="159.8">TX, 6</text>
<text x="59.9" y="159.8">PB0</text>
<text x="64.8" y="159.8">INT,</text>
<text x="69.5" y="159.8">7</text>
<text x="71.9" y="159.8">PB7</text>
<text x="76.8" y="159.8">SDA, 8</text>
<text x="84.5" y="159.8">PA15</text>
<text x="90.5" y="159.8">SCL,</text>
<text x="95.8" y="159.8">9</text>
<text x="98.2" y="159.8">PB6</text>
<text x="103.1" y="159.8">S,</text>
<text x="106.1" y="159.8">13</text>
<text x="109.7" y="159.8">PA11</text>
<text x="213.4" y="167.4">J7</text>
<text x="216.7" y="167.4">:</text>
<text x="218.5" y="167.4">cavalier</text>
<text x="227.2" y="167.4">=</text>
<text x="229.9" y="167.4">120</text>
<text x="234.7" y="167.4">ohms</text>
<text x="240.9" y="167.4">(noeud</text>
<text x="248.6" y="167.4">en</text>
<text x="252" y="167.4">bout</text>
<text x="257.3" y="167.4">de</text>
<text x="260.7" y="167.4">bus).</text>
<text x="266.7" y="167.4">N4</text>
<text x="270.4" y="167.4">:</text>
<text x="272.2" y="167.4">J7</text>
<text x="275.5" y="167.4">vers</text>
<text x="280.6" y="167.4">SW1.</text>
<text x="30.5" y="185.2">Alimentation</text>
<text x="43.4" y="185.2">fournie</text>
<text x="51.3" y="185.2">par</text>
<text x="55.5" y="185.2">la</text>
<text x="58.5" y="185.2">Nucleo</text>
<text x="66.1" y="185.2">(USB</text>
<text x="72" y="185.2">du</text>
<text x="75.4" y="185.2">hub)</text>
<text x="80.9" y="185.2">:</text>
<text x="82.7" y="185.2">VIN</text>
<text x="86.9" y="185.2">non</text>
<text x="91.5" y="185.2">cable.</text>
<text x="127" y="220.7">J6</text>
<text x="130.3" y="220.7">(GY-521)</text>
<text x="140.8" y="220.7">:</text>
<text x="142.5" y="220.7">VCC GND SCL SDA XDA XCL AD0</text>
<text x="176" y="220.7">INT ;</text>
<text x="181.8" y="220.7">AD0</text>
<text x="186.5" y="220.7">a</text>
<text x="188.9" y="220.7">la</text>
<text x="191.9" y="220.7">masse</text>
<text x="199" y="220.7">=</text>
<text x="201.8" y="220.7">adresse</text>
<text x="210.2" y="220.7">0x68.</text>
<text x="127" y="224.5">J5</text>
<text x="130.3" y="224.5">:</text>
<text x="132.1" y="224.5">OLED 0x3C.</text>
<text x="144.6" y="224.5">Verifier</text>
<text x="152.5" y="224.5">l'ordre</text>
<text x="159.9" y="224.5">GND/VCC</text>
<text x="169.9" y="224.5">du</text>
<text x="173.4" y="224.5">module</text>
<text x="181.4" y="224.5">avant</text>
<text x="187.8" y="224.5">de</text>
<text x="191.2" y="224.5">monter</text>
<text x="198.9" y="224.5">R9-R12.</text>
<text x="20.3" y="260.1">J8</text>
<text x="23.7" y="260.1">:</text>
<text x="25.4" y="260.1">3V3,</text>
<text x="30.7" y="260.1">GND, PA4</text>
<text x="41.1" y="260.1">(DRV5013,</text>
<text x="52.2" y="260.1">drain</text>
<text x="58.2" y="260.1">ouvert,</text>
<text x="65.9" y="260.1">tirage</text>
<text x="72.5" y="260.1">interne),</text>
<text x="81.7" y="260.1">PA7</text>
<text x="86.5" y="260.1">(DS18B20</text>
<text x="97.1" y="260.1">:</text>
<text x="98.9" y="260.1">tirage</text>
<text x="105.5" y="260.1">4,7</text>
<text x="109.7" y="260.1">k</text>
<text x="111.9" y="260.1">sur</text>
<text x="116.1" y="260.1">le</text>
<text x="119" y="260.1">module).</text>
</g>
<g font-size="1.8" fill="#a90000">
<text x="59.6" y="58.2">1</text>
<text x="59.6" y="60.7">2</text>
<text x="59.6" y="63.2">3</text>
<text x="59.6" y="65.8">4</text>
<text x="59.6" y="68.3">5</text>
<text x="59.6" y="70.9">6</text>
<text x="59.6" y="73.4">7</text>
<text x="159.8" y="75.6" transform="rotate(-90 159.8 75.6)">3</text>
<text x="262.8" y="73.4">1</text>
<text x="262.8" y="75.9">2</text>
<text x="59" y="81">10</text>
<text x="59" y="83.6">11</text>
<text x="147.9" y="78.5">1</text>
<text x="147.9" y="81">4</text>
<text x="170.7" y="81">7</text>
<text x="262.8" y="78.5">3</text>
<text x="59" y="86.1">12</text>
<text x="59" y="88.6">13</text>
<text x="147.9" y="86.1">5</text>
<text x="147.9" y="88.6">8</text>
<text x="170.7" y="86.1">6</text>
<text x="59" y="91.2">14</text>
<text x="59" y="93.7">15</text>
<text x="159.8" y="93.4" transform="rotate(-90 159.8 93.4)">2</text>
<text x="262.8" y="103.9">1</text>
<text x="262.8" y="106.4">2</text>
<text x="262.8" y="109">3</text>
<text x="59.6" y="116.6">1</text>
<text x="59.6" y="119.1">2</text>
<text x="59.6" y="121.7">3</text>
<text x="59.6" y="124.2">4</text>
<text x="59.6" y="126.7">5</text>
<text x="59.6" y="129.3">6</text>
<text x="59.6" y="131.8">7</text>
<text x="59" y="139.4">10</text>
<text x="59" y="142">11</text>
<text x="59" y="144.5">12</text>
<text x="59" y="147.1">13</text>
<text x="59" y="149.6">14</text>
<text x="59" y="152.1">15</text>
<text x="156.1" y="164.8">1</text>
<text x="156.1" y="172.5">4</text>
<text x="156.1" y="192.8">1</text>
<text x="156.1" y="195.3">2</text>
<text x="156.1" y="197.9">3</text>
<text x="156.1" y="205.5">6</text>
<text x="156.1" y="208">7</text>
<text x="156.1" y="210.6">8</text>
</g>
<g font-size="1.8" fill="#006464">
<text x="158" y="58.3">+5V</text>
<text x="47.5" y="61.8">GND</text>
<text x="176.5" y="64.4">C1</text>
<text x="47.7" y="66.9">+5V</text>
<text x="176.5" y="66.9">100nF</text>
<text x="59.6" y="75.9">8</text>
<text x="59.7" y="75.8">J3</text>
<text x="173.2" y="75.8">GND</text>
<text x="250.7" y="74.5">GND</text>
<text x="270.5" y="75.8">J1</text>
<text x="59.6" y="78.5">9</text>
<text x="59.7" y="78.3">Nucleo</text>
<text x="67.3" y="78.3">CN3</text>
<text x="150.9" y="79.6">TXD</text>
<text x="150.9" y="82.1">RXD</text>
<text x="160.9" y="81" transform="rotate(-90 160.9 81)">VCC</text>
<text x="163.9" y="82.1">CANH</text>
<text x="270.5" y="78.3">Bus</text>
<text x="123.3" y="87.2">+3V3</text>
<text x="138.4" y="89.8">C2</text>
<text x="150.9" y="87.2">VIO</text>
<text x="150.9" y="89.8">S</text>
<text x="164.2" y="87.2">CANL</text>
<text x="47.1" y="92.3">+3V3</text>
<text x="138.4" y="92.3">100nF</text>
<text x="160.9" y="90.4" transform="rotate(-90 160.9 90.4)">GND</text>
<text x="158" y="101.2">GND</text>
<text x="128.3" y="103.7">R7</text>
<text x="128.3" y="106.3">0R</text>
<text x="154.2" y="107.5">TJA1051T/3</text>
<text x="158.6" y="105">U1</text>
<text x="250.7" y="105">GND</text>
<text x="270.5" y="106.3">J2</text>
<text x="270.5" y="108.8">Bus</text>
<text x="275.1" y="108.8">sortie</text>
<text x="125" y="115.2">GND</text>
<text x="47.5" y="125.3">GND</text>
<text x="59.6" y="134.4">8</text>
<text x="59.6" y="136.9">9</text>
<text x="59.7" y="134.2">J4</text>
<text x="59.7" y="136.8">Nucleo</text>
<text x="67.3" y="136.8">CN4</text>
<text x="203.7" y="143.1">GND</text>
<text x="213.3" y="143.4">+3V3</text>
<text x="229.9" y="146.9">R1</text>
<text x="229.9" y="149.5">120R</text>
<text x="250.1" y="147.1">1</text>
<text x="250.1" y="149.6">2</text>
<text x="250.2" y="146.9">J7</text>
<text x="250.2" y="149.5">TERM</text>
<text x="207" y="152">R9</text>
<text x="207" y="154.5">0R</text>
<text x="217.2" y="154.5">0R</text>
<text x="217.2" y="152">R10</text>
<text x="156.1" y="167.4">2</text>
<text x="156.2" y="167.2">J5</text>
<text x="156.1" y="169.9">3</text>
<text x="156.2" y="169.8">OLED</text>
<text x="25.7" y="174.9">PWR_FLAG</text>
<text x="28.4" y="175.1">+5V</text>
<text x="38.4" y="174.9">PWR_FLAG</text>
<text x="40.5" y="175.1">+3V3</text>
<text x="51.1" y="174.9">PWR_FLAG</text>
<text x="53.8" y="182.5">GND</text>
<text x="226" y="191.6">+3V3</text>
<text x="236.1" y="191.6">+3V3</text>
<text x="143.7" y="193.9">+3V3</text>
<text x="144" y="196.4">GND</text>
<text x="156.1" y="200.4">4</text>
<text x="156.1" y="202.9">5</text>
<text x="156.2" y="200.3">J6</text>
<text x="156.2" y="202.8">MPU-6050</text>
<text x="144" y="209.1">GND</text>
<text x="31.8" y="215.5">R2</text>
<text x="57.2" y="215.5">R3</text>
<text x="31.8" y="218">1k</text>
<text x="57.2" y="218">1k</text>
<text x="75.1" y="219.3">+3V3</text>
<text x="75.4" y="221.8">GND</text>
<text x="34.3" y="225.7">D1</text>
<text x="59.7" y="225.7">D2</text>
<text x="34.3" y="228.2">ERR rouge</text>
<text x="59.7" y="228.2">BUS-OFF</text>
<text x="69.8" y="228.2">jaune</text>
<text x="28.4" y="237.1">GND</text>
<text x="53.8" y="237.1">GND</text>
<text x="31.8" y="249.8">H1</text>
<text x="47" y="249.8">H2</text>
<text x="31.8" y="252.3">M3</text>
<text x="47" y="252.3">M3</text>
</g>
<g font-size="1.8" fill="#0f0f0f">
<text x="241.5" y="75.9">CANL</text>
<text x="188" y="80.9">CANH</text>
<text x="241.2" y="78.4">CANH</text>
<text x="188" y="98.7">CANL</text>
<text x="241.5" y="106.3">CANL</text>
<text x="241.2" y="108.9">CANH</text>
<text x="228.6" y="140.6">CANH</text>
<text x="236.4" y="149.5">CANL</text>
</g>
<text font-size="1.8" fill="#9c9b98" x="135.1" y="101.2">GND</text>
<g font-size="1.8" fill="#939391">
<text x="138.4" y="103.7">R8</text>
<text x="138.4" y="106.3">0R</text>
<text x="207" y="177.4">0R</text>
<text x="207" y="174.9">R11</text>
<text x="217.2" y="177.4">0R</text>
<text x="217.2" y="174.9">R12</text>
<text x="229.9" y="200.3">R4</text>
<text x="229.9" y="202.8">4.7k</text>
<text x="240" y="200.3">R5</text>
<text x="240" y="202.8">4.7k</text>
<text x="87.6" y="220.7">2</text>
<text x="87.6" y="220.6">J8</text>
<text x="87.6" y="223.3">3</text>
<text x="87.6" y="223.1">Capteurs</text>
</g>
<g font-size="1.8" fill="#a5a4a2">
<text x="87.6" y="218.2">1</text>
<text x="87.6" y="225.8">4</text>
</g>
</svg>
